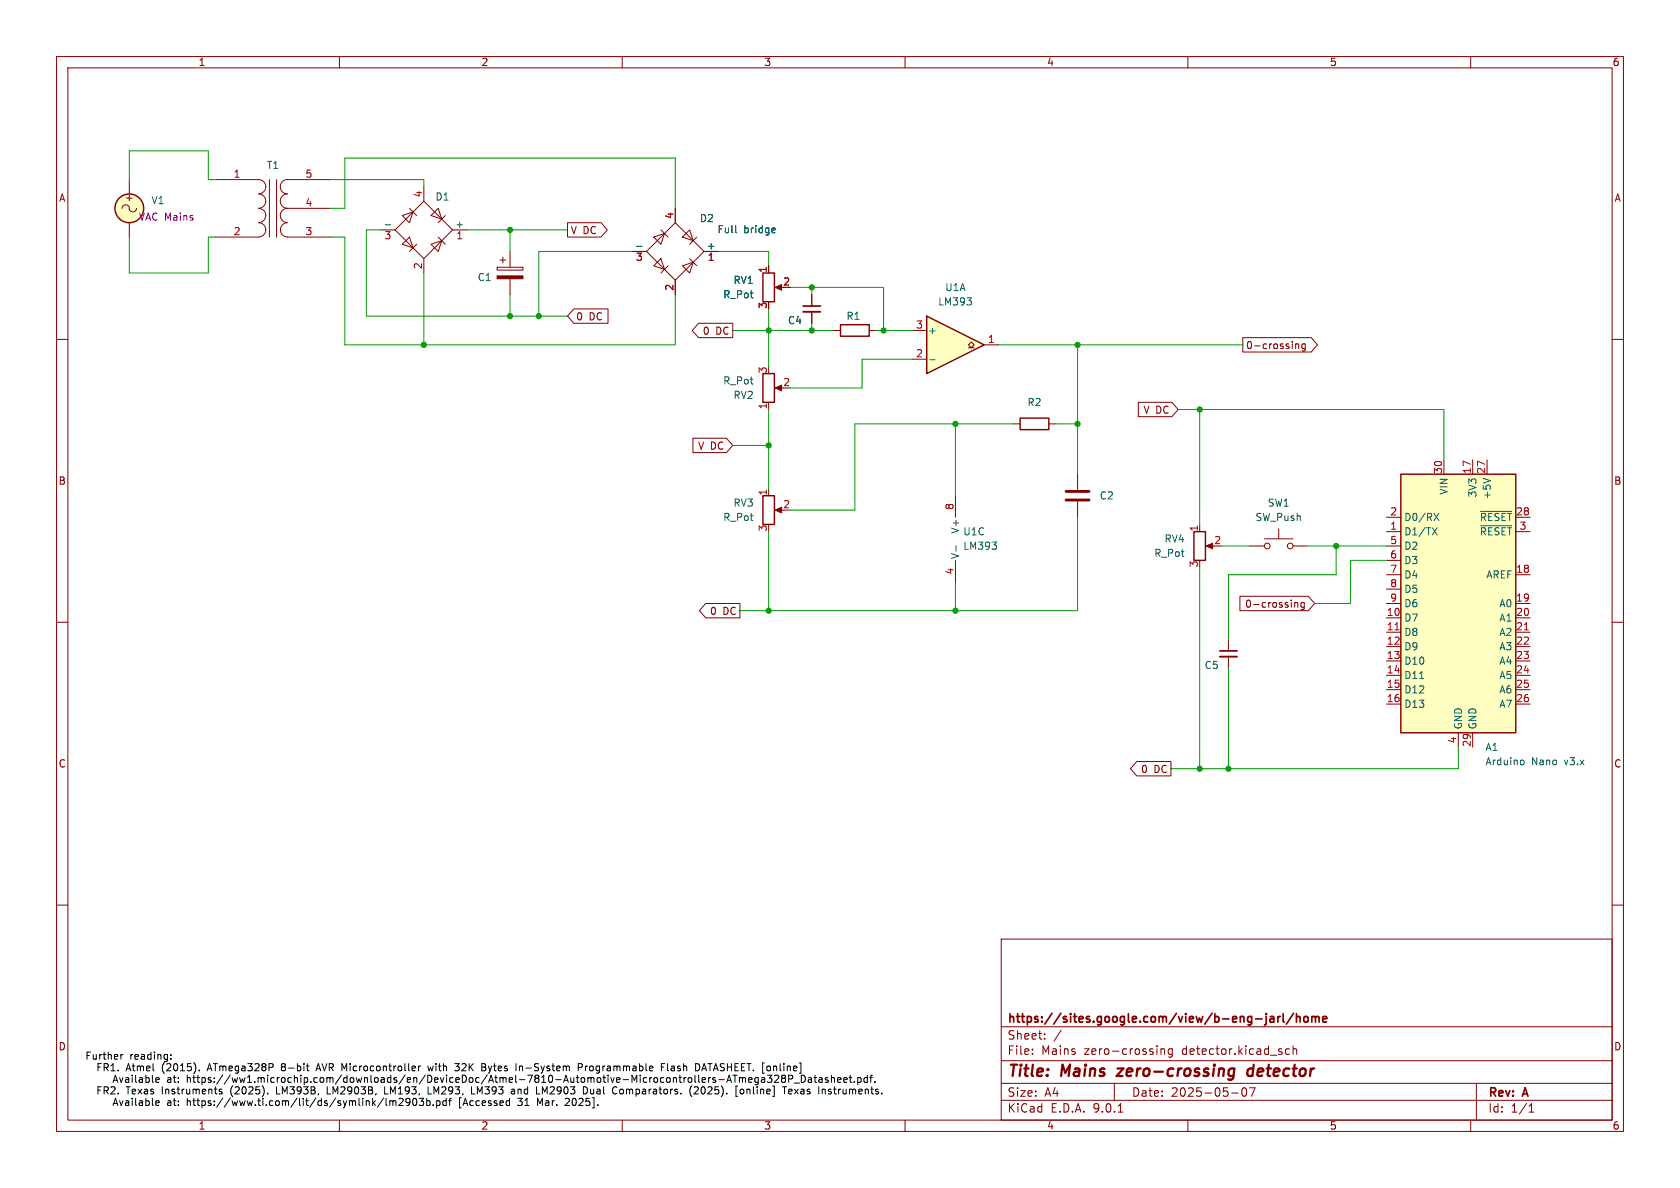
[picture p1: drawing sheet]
<svg xmlns="http://www.w3.org/2000/svg" width="297mm" height="210mm" viewBox="0 0 297 210" stroke-linecap="round" stroke-linejoin="round" font-family="sans-serif">
<g fill="none" stroke="#840000" stroke-width=".18">
<path d="M10 10h277v190h-277zM12 12h273v186h-273zM60 10v2M110 10v2M160 10v2M210 10v2M260 10v2M21.6 36.8a.67 .67 0 0 1 .8-.6 .67 .67 0 0 1 .5 .8 .63 .63 0 0 0 .7 .5 .63 .63 0 0 0 .5-.7M22.9 31.8v2.5M22.9 39.4v2.5M38.1 31.8h7.6a1.26 1.26 0 0 1 1.3 1.2 1.26 1.26 0 0 1-1.3 1.3M45.7 34.3a1.26 1.26 0 0 1 1.3 1.3 1.26 1.26 0 0 1-1.3 1.2 1.27 1.27 0 0 1 1.3 1.3 1.27 1.27 0 0 1-1.3 1.3"/>
<path d="M45.7 39.4a1.26 1.26 0 0 1 1.3 1.2 1.26 1.26 0 0 1-1.3 1.3h-7.6M47.6 31.8v10.1M48.9 31.8v10.1M50.8 34.3a1.25 1.25 0 0 0-1.2 1.2 1.25 1.25 0 0 0 1.2 1.3M50.8 36.8a1.25 1.25 0 0 0-1.2 1.3 1.25 1.25 0 0 0 1.2 1.2M50.8 36.8h7.6M50.8 39.4a1.26 1.26 0 0 0-1.2 1.2 1.26 1.26 0 0 0 1.2 1.3M58.4 31.8h-7.6a1.25 1.25 0 0 0-1.2 1.2 1.25 1.25 0 0 0 1.2 1.3M71.1 38.1l1.9-.6-.6 1.9zM72.4 36.8l1.3 1.3M74.9 35.6l5.1 5-5.1 5.1-5.1-5.1zM74.9 33v2.6"/>
<path d="M77.5 36.8l.6 1.9-1.9-.6zM78.7 38.1l-1.2 1.3M119.4 39.4l5.1 5.1-5.1 5-5.1-5zM119.4 36.8v2.6M50.8 41.9h7.6M67.3 40.6h2.5M72.4 41.9l.6 1.9-1.9-.6zM73.7 43.2l-1.3 1.3M74.9 45.7v2.6M76.2 43.2l1.9-.7-.6 2zM77.5 41.9l1.2 1.3M80 40.6h2.5"/>
<path d="M87.9 47.2h4.6v.6h-4.6zM88.4 46h1M88.9 45.5v1M90.2 44.5v2.7M90.2 49.3v2.8M111.8 44.5h2.5M115.6 41.9l1.9-.6-.7 1.9zM115.6 47l1.2-1.3 .7 1.9zM116.8 40.6l1.3 1.3M118.1 47l-1.3 1.3M119.4 49.5v2.6M120.6 41.9l1.3-1.3 .7 1.9z"/>
<path d="M120.6 47l2-.6-.7 1.9zM121.9 45.7l1.3 1.3M123.2 41.9l-1.3 1.3M124.5 44.5h2.5M135.9 47v1.3M137.4 50.8h1M143.5 52.1v2M143.5 55.1v2.1M147.3 58.4h1.3M153.7 58.4h1.2M10 60h2M135.9 71.1v1.3"/>
<path d="M137.4 68.6h1M285 60h2M135.9 86.4v1.2M137.4 90.2h1M168.9 87.6v3.8M168.9 99.1v3.8M10 110h2M217.2 113v2.1M217.2 116.1v2M285 110h2M10 160h2M177 166h108v32h-108z"/>
<path d="M285 160h2M60 198v2M110 198v2M160 198v2M177 194.5h108M177 191.5h108M177 187.5h108M177 181.5h108M182.5 186.3v.1M182.5 185.5v.1M184.7 183.6v.1M184.7 182.8v.1"/>
<path d="M187.6 182.1l-1.3 2M197 191.5v3M197.7 196.6h.8M205.2 185.4v1M205.2 185.5l.3-.1 .3 .1 .1 .9M207.2 185.5l-.4-.1-.3 .3v.4l.2 .2h.5M207.2 185.4v1.2l-.2 .3-.4-.1M210 198v2M217.7 193.2h1.2M219.7 192.4l.2-.1a.81 .81 0 0 1 .6 .6 .81 .81 0 0 1-.3 .8l-.2 .1a.81 .81 0 0 1-.3-1.4zM220.9 192.3h1l-.7 1.5M228 185.5l-.5-.1-.3 .3v.4l.2 .2h.6"/>
<path d="M228.6 185.5l.2-.1 .4 .1v.9M228.6 184.9v1.5M260 198v2M261 191.5v6.5M270.3 196.6h.9M270.3 195.5l.4-.4v1.5"/>
</g>
<path d="M198.6 188.9l-1.2 1.3h1M217.7 188.9l.5 .1M218.1 190.1l-.6 .1M218.2 188.9l-.2 1.6-.2 .3M221.6 189a.66 .66 0 0 0-1 .3l-.1 .5 .1 .3 .2 .1 .6-.1M221.6 188.2l-.2 2" fill="none" stroke="#840000" stroke-width=".4"/>
<g fill="none" stroke="#840000" stroke-width=".3">
<path d="M142 54.1h3M215.6 115.1h3.1M224.6 179.8h.5l.1 .9M225.9 179.7v1M226.3 179.7l-.2 .1-.2 .2M226.8 179.2v1.3l.3 .2M228.7 179.1l-1.3 1.9M229.2 179.8l.2-.1 .4 .1v.9M229.2 179.2v1.5M230.6 179.8l.4-.1 .3 .3v.4l-.3 .3-.4-.1-.1-.2v-.4zM231.9 179.8l.4-.1 .3 .2M231.9 179.7v1"/>
<path d="M232.6 179.9l.2-.2 .3 .1 .1 .9M232.6 179.9v.8M225.2 180l-.5 .1a.29 .29 0 0 0-.2 .3 .29 .29 0 0 0 .2 .3l.5-.1M233.8 180.2l.8-.2-.1-.2-.4-.1-.3 .2 .1 .7h.6"/>
</g>
<g fill="none" stroke="#840000" stroke-width=".25">
<path d="M134.9 48.3h2v5h-2zM148.6 57.4h5.1v2h-5.1zM134.9 66h2v5.1h-2zM134.9 87.6h2v5.1h-2z"/>
<circle cx="22.9" cy="36.8" r="2.54"/>
</g>
<g fill="#840000" stroke="#840000" stroke-width=".18">
<path d="M137 90.2l1.2-.5v1z"/>
<path d="M137 50.8l1.2-.5v1z"/>
<path d="M137 68.6l1.2-.5v1z"/>
<path d="M87.9 48.8h4.6v.5h-4.6z"/>
</g>
<path d="M68.1 39.7h1M112.5 43.5h1M130.1 41l.1 .1M136.9 40.3l.2 .3-.6 .1M137 41.1h-.1M169 96.5v.9M175.4 95.8h.8l-.5 .5M176.1 96.4v.6" fill="none" stroke="#006464" stroke-width=".18"/>
<path d="M142 55.1h3M215.6 116.1h3.1" fill="none" stroke="#840000" stroke-width=".33"/>
<circle cx="22.9" cy="36.8" r="2.54" fill="#ffffc2" stroke="#ffffc2" stroke-width=".18"/>
<path d="M247.6 83.8h20.4v45.7h-20.4z" fill="#ffffc2"/>
<path d="M247.6 83.8h20.4v45.7h-20.4z" fill="none" stroke="#840000" stroke-width=".25"/>
<g fill="none" stroke="#840000" stroke-width=".18">
<path d="M245.1 91.4h2.5M245.1 94h2.5M245.1 96.5h2.5M245.1 99.1h2.5M255.3 81.3v2.5M260.3 81.3v2.5M262.9 81.3v2.5M268 91.4h2.5M268 94h2.5M245.1 101.6h2.5M245.1 104.1h2.5M245.1 106.7h2.5"/>
<path d="M245.1 109.2h2.5M245.1 111.8h2.5M245.1 114.3h2.5M245.1 116.8h2.5M245.1 119.4h2.5M268 101.6h2.5M268 106.7h2.5M268 109.2h2.5M268 111.8h2.5M268 114.3h2.5M268 116.8h2.5M268 119.4h2.5"/>
<path d="M245.1 121.9h2.5M245.1 124.5h2.5M257.8 129.5v2.6M260.3 129.5v2.6M268 121.9h2.5M268 124.5h2.5"/>
</g>
<path d="M253.2 93.3l.9 1.3M253.5 90.7l.9 1.3M254.1 93.3l-.9 1.3M254.4 90.7l-.9 1.3M261.7 90.4h5.5M261.7 92.9h5.5M262.2 84.5l1.3 .5M251 120h.7M269 134.4h.3l.1 .2v.5l-.4 .1" fill="none" stroke="#006464" stroke-width=".18"/>
<path d="M246.6 111.3h.7M269.5 111.3h.7" fill="none" stroke="#a90000" stroke-width=".18"/>
<path d="M163.8 55.9l10.2 5.1-10.2 5z" fill="#ffffc2"/>
<path d="M163.8 55.9l10.2 5.1-10.2 5zM180.3 73.9h5.1v2h-5.1zM211.1 94h2v5.1h-2z" fill="none" stroke="#840000" stroke-width=".25"/>
<g fill="none" stroke="#840000" stroke-width=".18">
<path d="M100.3 39.4h6l1.1 1.2-1.1 1.3h-6zM119.4 36.8v2.6M101.4 54.6h6.1v2.6h-6.1l-1.1-1.3zM111.8 44.5h2.5M119.4 49.5v2.6M123.5 57.1h6v2.6h-6l-1.1-1.3zM124.5 44.5h2.5M135.9 47v1.3M143.5 52.1v2M143.5 55.1v2.1M161.3 58.4h2.5M219.7 59.7h12.1l1.1 1.3-1.1 1.2h-12.1z"/>
<path d="M122.5 77.5h5.9l1.1 1.2-1.1 1.3h-5.9zM161.3 63.5h2.5M171.2 61.5h.5l-.5-.5 .5-.5 .5 .5-.5 .5h.5M174 61h2.5M179.1 74.9h1.2M185.4 74.9h1.3M201.2 71.1h6l1.1 1.3-1.1 1.3h-6zM229.1 60.8v.8M229.1 60.9l.1-.1h.3l.1 .8M230.7 60.8h-.3l-.3 .2 .2 .6h.4M230.7 60.8v1l-.2 .3-.3-.1M190.5 83.8v2.8"/>
<path d="M190.5 88.6v2.8M212.1 92.7v1.3M213.6 96.5h1M221 96.5h2.5M223.5 95.3h5.1M226.1 93.5v1.8M228.6 96.5h2.5M124.8 106.7h6v2.5h-6l-1.2-1.2zM219.2 105.4h12.1l1.1 1.3-1.1 1.3h-12.1zM228.9 106.5v.9M228.9 106.6l.2-.1 .3 .1v.8M230.6 106.6l-.4-.1-.2 .2 .1 .6h.5"/>
<path d="M230.6 106.5v1l-.3 .3-.3-.1M201 134.6h6v2.6h-6l-1.2-1.3z"/>
<circle cx="224" cy="96.5" r=".51"/>
<circle cx="228.1" cy="96.5" r=".51"/>
</g>
<path d="M112.5 43.5h1M130.1 41l.1 .1M136.9 40.3l.2 .3-.6 .1M137 41.1h-.1M170.9 52.6h.8l-.4 .5M171.7 53.3v.5M164.4 63.6h.9" fill="none" stroke="#006464" stroke-width=".18"/>
<path d="M188.5 86.9h4M188.5 88.4h4" fill="none" stroke="#840000" stroke-width=".51"/>
<path d="M213.2 96.5l1.2-.5v1z" fill="#840000" stroke="#840000" stroke-width=".18"/>
<g fill="none" stroke="#009600" stroke-width=".18">
<path d="M22.9 31.8v-5.1h13.9v5.1h1.3M58.4 36.8h2.6v-8.9h58.4v8.9M58.4 31.8h16.5v1.2M22.9 41.9v6.4h13.9v-6.4h1.3M58.4 41.9h2.6v19.1h58.4v-8.9M67.3 40.6h-2.5v15.3h35.5M74.9 48.3v12.7M82.5 40.6h17.8M90.2 40.6v3.9M90.2 52.1v3.8M111.8 44.5h-16.6v11.4M127 44.5h8.9v2.5"/>
<path d="M129.5 58.4h17.8M135.9 54.6v10.2M139.7 50.8h16.5v7.6M143.5 50.8v1.3M143.5 57.2v1.2M154.9 58.4h6.4M129.5 78.7h6.4M135.9 72.4v14M161.3 63.5h-8.9v5.1h-12.7M168.9 74.9v12.7M176.5 61h43.2M179.1 74.9h-28v15.3h-11.4"/>
<path d="M186.7 74.9h3.8M190.5 61v22.8M208.3 72.4h47v8.9M212.1 72.4v20.3M135.9 94v14M190.5 91.4v16.6h-59.7M215.9 96.5h5.1M231.1 96.5h14M236.2 96.5v5.1h-19v11.4M245.1 99.1h-6.3v7.6h-6.4M168.9 102.9v5.1M212.1 100.3v35.6"/>
<path d="M217.2 118.1v17.8M257.8 132.1v3.8h-50.8"/>
</g>
<g fill="none" stroke="#000" stroke-width=".18">
<path d="M21.4 186.4v.8M21.7 186.4l-.3 .2M22.7 190.6l.1 .7M22.7 194.6l.1 .8M22.8 191.3h-.2M22.8 190.8l-.2 .1M22.8 195.4h-.2M22.8 194.9h-.2M23.4 190.5v.8M23.4 194.6v.8M24 190.1v1.1l.2 .1M24 194.2v1l.2 .2"/>
<path d="M24.6 190.6h.5l.1 .7M24.6 194.6h.5l.1 .8M25.2 190.8l-.4 .1-.2 .1 .2 .3h.4M25.2 194.9h-.4l-.2 .2 .2 .3h.4M25.8 190.6l.4-.1 .2 .2-.1 .6h-.5M25.8 190.1v1.2M25.8 194.2v1.2M25.8 194.6h.4l.2 .2-.1 .6h-.5M26.9 190.1v1.1l.2 .1M26.9 194.2v1l.2 .2M27.5 190.9l.6-.1v-.2l-.4-.1-.2 .2 .1 .6h.5M27.5 195l.6-.1v-.3h-.4l-.2 .2 .1 .6h.5"/>
<path d="M30.2 187.1v.1M30.2 186.5v.1M35.2 189.2v.1M36.7 188.9h.6M37 188l-.4 1.3M38.8 192.9l.5 .2-.1 .2-.3 .1M40.8 192.5v.5l.1 .5M48.9 192.1v1.3h.6M50 188.6l-.2 .1-.1 .4 .2 .1 .3 .1M50 188.6h.2M50.2 188h-.2l-.3 .3 .3 .3M55.8 189.3l.5-1.3 .4 1.3"/>
<path d="M56 188.9h.6M57.8 192.1v1.3h.6M68 192.1v1.3h.6M68.9 194.7l.4-.1 .2 .2M68.9 194.6v.8M69.5 194.8l.1-.2h.3l.1 .8M69.5 194.8v.6M71.3 194.5l-.8 .9h.8M71.8 194.4v.3l.2 .2h.2l.3-.2M72.5 194.4a.84 .84 0 0 1-.4 1h-.2M73 194.4v.5l.1 .4 .2 .1 .3-.2v-.8M74 188.4v.9"/>
<path d="M74.4 188.4l-.4 .3M74.9 194.2l-.4 .4 .3 .2v.5l-.1 .1-.6-.1M75.4 194.6h.4l.2 .2-.1 .6h-.5M75.4 194.2v1.2M75.6 188.4l.3 .9 .2-.6 .2 .6 .3-.9M75.7 192.1v1.3h.6M76.6 195.3v.1M77.2 194.6h.4l.2 .2-.1 .6h-.5M77.2 194.6v1.3M78.9 194.6h-.4l-.2 .2 .1 .6h.5M78.9 194.2v1.2M79.3 194.6h.5"/>
<path d="M79.5 194.3v1.1M80.4 188h.8l-.4 .5 .3 .1 .1 .5-.3 .2h-.3M83.4 193.4h.6M84.8 193l-.4-.9v1.3M86.3 188.4l.3 .9-.3 .4M90 194.6h.1M90.1 194.2v1.2M90.1 195.4h-.1M90.9 192.6l.1 .8M91 193.3l-.1 .1M91 192.8l-.1 .1M91.6 192.5v.9"/>
<path d="M91.6 192.6v.1M91.9 188.5h.4l.1 .8M95.5 195.1l-.5-.9v1.2M96.7 192.1l-.4 .9-.4-.9v1.3M100.6 194.7l-.7 .7h.8M102.2 188.7l.6-.1 .2-.2-.1-.3-.7-.1v1.3M103.5 188.4v.9M103.8 192.4v.7M103.9 188.4l-.4 .3M104.4 192.5l.1 .8 .3 .1 .2-.1M109.7 192.6l-.2 .5 .3 .3 .3-.1 .1-.2-.1-.5M116.9 188.6h.5"/>
<path d="M117.5 188h-.6v1.3M118 188v1.1l.2 .2M119 188.4l-.3 .1M119.1 188.8h-.3l-.2 .2 .1 .2 .4 .1M121.9 193l.4 .9M122 192.5l-.1 .3M123.5 192.5l-.8 .9h.8M123.9 192.6l.2 .7M124.1 189.3l.4-1.3 .4 1.3M124.2 188.9h.6M130.7 190.5v.8M130.9 192.7l.2-.2 .3 .2 .1 .4-.1 .2-.3 .1-.2-.1z"/>
<path d="M130.9 190.5l-.2 .1M131.1 190.5l.2 .2M131.3 190.7v.6M131.4 190.5l-.1 .2M131.6 190.5l.2 .2v.6M132 192.5v.9M132.4 192.5l-.4 .2M132.5 190.5l-.2 .2v.5l.2 .1h.4M132.8 190.5l.2 .3-.7 .1M133.7 190.5l-.3 .2v.4l.3 .2h.3M133.9 190.5l.1 .1M134 190.5v1l-.2 .3-.3-.1"/>
<path d="M134.8 190.5l-.2 .1M135 190.5l.2 .2v.6M135.2 190.8l-.4 .1-.2 .1 .2 .3h.4M136.5 190.1l-.5 .5 .4 .1v.5l-.2 .1-.5-.1M137.7 190.4l-.8 .9h.8M138.2 190.5l.2 .1M138.4 190.6l-.2 .3v.3l.2 .1h.4l.1-.2v-.2l-.3-.3M138.4 190.6h.2M138.8 190.5l-.2 .1M139.4 193l.6-.2v-.2l-.4-.1-.2 .2 .1 .6h.5M139.4 190.1v1.2M140.1 190.5l-.2 .2h-.5"/>
<path d="M140.4 191.5h1M140.5 192.5l.6 .9M141.1 192.5l-.6 .9M141.7 190.1v1.2l.6-.1 .1-.4-.1-.4M143.1 190.5l-.2 .1M143.3 190.5l.2 .2v.6M143.5 190.8l-.4 .1-.2 .1 .2 .3h.4M143.9 190.5h.5M144.1 190.1v1.1l.3 .1M144.8 190.6h.5l.1 .7M145.4 190.8l-.5 .1-.2 .1 .2 .3h.5M146.4 190.6l-.3-.1-.2 .2 .1 .2 .4 .1v.3h-.5"/>
<path d="M146.9 193v.3M147 190.6l.2-.1 .3 .1v.7M147 190.1v1.2M147.3 192.5h.5M147.5 192.1l.1 1.2M148.1 190.9l.6-.1-.1-.2-.3-.1-.2 .2v.6h.5M149.2 190.9l.6-.1-.1-.2-.4-.1-.1 .2v.6h.5M150.1 190.5h.5M150.3 190.1v1.1l.3 .1M151 191.2v.1M151.6 190.6l.4-.1 .2 .2-.1 .6h-.5M151.6 190.5v1.3"/>
<path d="M153.3 190.6l-.3-.1-.3 .2 .1 .6h.5M153.3 190.1v1.2M153.8 190.5h.4M154.2 190.1l-.3 .1v1.1M154.7 191.2v.1"/>
</g>
<g fill="#009600" stroke="#009600" stroke-width=".18">
<circle cx="168.9" cy="74.9" r=".46"/>
<circle cx="190.5" cy="61" r=".46"/>
<circle cx="135.9" cy="108" r=".46"/>
<circle cx="156.2" cy="58.4" r=".46"/>
<circle cx="168.9" cy="108" r=".46"/>
<circle cx="135.9" cy="78.7" r=".46"/>
<circle cx="143.5" cy="58.4" r=".46"/>
<circle cx="135.9" cy="58.4" r=".46"/>
<circle cx="90.2" cy="40.6" r=".46"/>
<circle cx="74.9" cy="61" r=".46"/>
<circle cx="236.2" cy="96.5" r=".46"/>
<circle cx="217.2" cy="135.9" r=".46"/>
<circle cx="190.5" cy="74.9" r=".46"/>
<circle cx="212.1" cy="72.4" r=".46"/>
<circle cx="212.1" cy="135.9" r=".46"/>
<circle cx="143.5" cy="50.8" r=".46"/>
<circle cx="95.2" cy="55.9" r=".46"/>
<circle cx="90.2" cy="55.9" r=".46"/>
</g>
<g font-size="2.8" fill="#840000">
<text x="178" y="190.9">Title:</text>
<text x="187.7" y="190.9">Mains</text>
<text x="198.5" y="190.9">zero-crossing</text>
<text x="222.2" y="190.9">detector</text>
</g>
<g font-size="2.1" fill="#840000">
<text x="178" y="184">Sheet:</text>
<text x="178" y="181.2">https://sites.google.com/view/b-eng-jarl/home</text>
<text x="178" y="186.7">File:</text>
<text x="184.1" y="186.7">Mains</text>
<text x="191.7" y="186.7">zero-crossing</text>
<text x="209.1" y="186.7">detector.kicad_sch</text>
<text x="178" y="196.9">KiCad</text>
<text x="178" y="194.1">Size:</text>
<text x="184.7" y="194.1">A4</text>
<text x="185.7" y="196.9">E.D.A.</text>
<text x="193.3" y="196.9">9.0.1</text>
<text x="200" y="194.1">Date:</text>
<text x="207" y="194.1">2025-05-07</text>
<text x="263" y="194.3">Rev:</text>
<text x="263" y="196.9">Id:</text>
<text x="267.1" y="196.9">1/1</text>
<text x="269.4" y="194.3">A</text>
</g>
<g font-size="1.8" fill="#840000">
<text x="35" y="11.9">1</text>
<text x="85" y="11.9">2</text>
<text x="135" y="11.9">3</text>
<text x="185" y="11.9">4</text>
<text x="235" y="11.9">5</text>
<text x="285" y="11.9">6</text>
<text x="10.3" y="35.9">A</text>
<text x="22" y="35.8">+</text>
<text x="285.3" y="35.9">A</text>
<text x="100.8" y="41.6">V DC</text>
<text x="101.8" y="56.8">0</text>
<text x="104.1" y="56.8">DC</text>
<text x="124.1" y="59.4">0</text>
<text x="126.5" y="59.4">DC</text>
<text x="220.2" y="61.9">0-crossing</text>
<text x="202.1" y="73.3">V DC</text>
<text x="123.3" y="79.7">V DC</text>
<text x="10.3" y="85.9">B</text>
<text x="285.3" y="85.9">B</text>
<text x="220" y="107.6">0-crossing</text>
<text x="125.4" y="108.9">0</text>
<text x="127.8" y="108.9">DC</text>
<text x="10.3" y="135.9">C</text>
<text x="201.6" y="136.8">0</text>
<text x="204" y="136.8">DC</text>
<text x="285.3" y="135.9">C</text>
<text x="10.3" y="185.9">D</text>
<text x="285.3" y="185.9">D</text>
<text x="35" y="199.9">1</text>
<text x="85" y="199.9">2</text>
<text x="135" y="199.9">3</text>
<text x="185" y="199.9">4</text>
<text x="235" y="199.9">5</text>
<text x="285" y="199.9">6</text>
</g>
<g font-size="1.8" fill="#a90000">
<text x="41.2" y="31.5">1</text>
<text x="53.9" y="31.5">5</text>
<text x="74.7" y="35" transform="rotate(-90 74.7 35)">4</text>
<text x="41.2" y="41.7">2</text>
<text x="53.9" y="36.6">4</text>
<text x="53.9" y="41.7">3</text>
<text x="119.1" y="38.8" transform="rotate(-90 119.1 38.8)">4</text>
<text x="67.9" y="42.6">3</text>
<text x="74.7" y="47.7" transform="rotate(-90 74.7 47.7)">2</text>
<text x="80.6" y="42.6">1</text>
<text x="112.3" y="46.4">3</text>
<text x="125" y="46.4">1</text>
<text x="119.1" y="51.5" transform="rotate(-90 119.1 51.5)">2</text>
<text x="135.6" y="48.3" transform="rotate(-90 135.6 48.3)">1</text>
<text x="138.4" y="50.5">2</text>
<text x="135.6" y="54.7" transform="rotate(-90 135.6 54.7)">3</text>
<text x="161.9" y="58.2">3</text>
<text x="161.9" y="63.2">2</text>
<text x="174.6" y="60.7">1</text>
<text x="135.6" y="66.1" transform="rotate(-90 135.6 66.1)">3</text>
<text x="138.4" y="68.3">2</text>
<text x="135.6" y="72.5" transform="rotate(-90 135.6 72.5)">1</text>
<text x="255" y="83.9" transform="rotate(-90 255 83.9)">30</text>
<text x="260.1" y="83.9" transform="rotate(-90 260.1 83.9)">17</text>
<text x="262.6" y="83.9" transform="rotate(-90 262.6 83.9)">27</text>
<text x="135.6" y="87.7" transform="rotate(-90 135.6 87.7)">1</text>
<text x="138.4" y="89.9">2</text>
<text x="135.6" y="94.1" transform="rotate(-90 135.6 94.1)">3</text>
<text x="168.7" y="90.2" transform="rotate(-90 168.7 90.2)">8</text>
<text x="211.8" y="94.1" transform="rotate(-90 211.8 94.1)">1</text>
<text x="245.7" y="91.2">2</text>
<text x="245.7" y="93.7">1</text>
<text x="267.9" y="91.2">28</text>
<text x="268.5" y="93.7">3</text>
<text x="168.7" y="101.7" transform="rotate(-90 168.7 101.7)">4</text>
<text x="211.8" y="100.4" transform="rotate(-90 211.8 100.4)">3</text>
<text x="214.6" y="96.3">2</text>
<text x="245.7" y="96.3">5</text>
<text x="245.7" y="98.8">6</text>
<text x="245.7" y="101.3">7</text>
<text x="267.9" y="101.3">18</text>
<text x="245.7" y="103.9">8</text>
<text x="245.7" y="106.4">9</text>
<text x="267.9" y="106.4">19</text>
<text x="245.1" y="109">10</text>
<text x="245.1" y="111.5">11</text>
<text x="267.9" y="109">20</text>
<text x="267.9" y="111.5">21</text>
<text x="245.1" y="114">12</text>
<text x="245.1" y="116.6">13</text>
<text x="245.1" y="119.1">14</text>
<text x="267.9" y="114">22</text>
<text x="267.9" y="116.6">23</text>
<text x="267.9" y="119.1">24</text>
<text x="245.1" y="121.7">15</text>
<text x="245.1" y="124.2">16</text>
<text x="267.9" y="121.7">25</text>
<text x="267.9" y="124.2">26</text>
<text x="257.6" y="131.5" transform="rotate(-90 257.6 131.5)">4</text>
<text x="260.1" y="132.1" transform="rotate(-90 260.1 132.1)">29</text>
</g>
<g font-size="1.8" fill="#006464">
<text x="47.1" y="30.1">T1</text>
<text x="76.9" y="35.7">D1</text>
<text x="26.7" y="36.3">V1</text>
<text x="80.4" y="40.4">+</text>
<text x="123.6" y="39.5">D2</text>
<text x="126.7" y="41.4">Full</text>
<text x="131.5" y="41.4">bridge</text>
<text x="124.8" y="44.2">+</text>
<text x="84.3" y="49.9">C1</text>
<text x="127.8" y="52.9">R_Pot</text>
<text x="129.6" y="50.4">RV1</text>
<text x="167" y="51.7">U1A</text>
<text x="139.2" y="57.5">C4</text>
<text x="149.5" y="56.7">R1</text>
<text x="164" y="59.3">+</text>
<text x="165.8" y="54.2">LM393</text>
<text x="127.8" y="68.2">R_Pot</text>
<text x="129.6" y="70.7">RV2</text>
<text x="181.5" y="72">R2</text>
<text x="129.6" y="89.8">RV3</text>
<text x="194.3" y="88.5">C2</text>
<text x="224" y="89.8">SW1</text>
<text x="256.1" y="87.6" transform="rotate(-90 256.1 87.6)">VIN</text>
<text x="261.2" y="88" transform="rotate(-90 261.2 88)">3V3</text>
<text x="263.8" y="88.4" transform="rotate(-90 263.8 88.4)">+5V</text>
<text x="127.8" y="92.3">R_Pot</text>
<text x="169.8" y="94.4" transform="rotate(-90 169.8 94.4)">V+</text>
<text x="170.2" y="94.8">U1C</text>
<text x="221.8" y="92.3">SW_Push</text>
<text x="248.2" y="92.3">D0/RX</text>
<text x="248.2" y="94.8">D1/TX</text>
<text x="261.5" y="92.3">~{RESET}</text>
<text x="261.5" y="94.8">~{RESET}</text>
<text x="169.8" y="98.9" transform="rotate(-90 169.8 98.9)">V-</text>
<text x="170.2" y="97.4">LM393</text>
<text x="204" y="98.7">R_Pot</text>
<text x="205.8" y="96.1">RV4</text>
<text x="248.2" y="97.4">D2</text>
<text x="248.2" y="99.9">D3</text>
<text x="248.2" y="102.5">D4</text>
<text x="248.2" y="105">D5</text>
<text x="248.2" y="107.5">D6</text>
<text x="262.7" y="102.5">AREF</text>
<text x="265" y="107.5">A0</text>
<text x="248.2" y="110.1">D7</text>
<text x="248.2" y="112.6">D8</text>
<text x="265" y="110.1">A1</text>
<text x="265" y="112.6">A2</text>
<text x="212.9" y="118.5">C5</text>
<text x="248.2" y="115.2">D9</text>
<text x="248.2" y="117.7">D10</text>
<text x="265" y="115.2">A3</text>
<text x="265" y="117.7">A4</text>
<text x="248.2" y="120.2">D11</text>
<text x="248.2" y="122.8">D12</text>
<text x="248.2" y="125.3">D13</text>
<text x="265" y="120.2">A5</text>
<text x="265" y="122.8">A6</text>
<text x="265" y="125.3">A7</text>
<text x="258.7" y="129" transform="rotate(-90 258.7 129)">GND</text>
<text x="261.2" y="129" transform="rotate(-90 261.2 129)">GND</text>
<text x="262.5" y="132.9">A1</text>
<text x="262.5" y="135.5">Arduino</text>
<text x="270.7" y="135.5">Nano</text>
<text x="276.7" y="135.5">v3.x</text>
</g>
<text font-size="1.8" fill="#840084" x="24.5" y="39.2">VAC Mains</text>
<g font-size="1.8">
<text x="15" y="187.5">Further</text>
<text x="15" y="191.6">Available</text>
<text x="17.3" y="189.6">FR1.</text>
<text x="22.7" y="189.6">Atmel</text>
<text x="22.9" y="187.5">reading:</text>
<text x="29.1" y="189.6">(2015).</text>
<text x="29.5" y="191.6">at:</text>
<text x="33.1" y="191.6">https://ww1.microchip.com/downloads/en/DeviceDoc/Atmel-7810-Automotive-Microcontrollers-ATmega328P_Datasheet.pdf.</text>
<text x="37.4" y="189.6">ATmega328P</text>
<text x="50.6" y="189.6">8-bit</text>
<text x="57" y="189.6">AVR Microcontroller</text>
<text x="77.2" y="189.6">with</text>
<text x="82.2" y="189.6">32K</text>
<text x="87" y="189.6">Bytes</text>
<text x="93.3" y="189.6">In-System</text>
<text x="104.5" y="189.6">Programmable</text>
<text x="119.4" y="189.6">Flash</text>
<text x="125.6" y="189.6">DATASHEET. [online]</text>
<text x="15" y="195.7">Available</text>
<text x="17.3" y="193.7">FR2.</text>
<text x="22.7" y="193.7">Texas</text>
<text x="29.1" y="193.7">Instruments</text>
<text x="29.5" y="195.7">at:</text>
<text x="33.1" y="195.7">https://www.ti.com/lit/ds/symlink/lm2903b.pdf</text>
<text x="41.4" y="193.7">(2025).</text>
<text x="49.7" y="193.7">LM393B,</text>
<text x="58.9" y="193.7">LM2903B,</text>
<text x="69.2" y="193.7">LM193,</text>
<text x="77.1" y="193.7">LM293,</text>
<text x="81.4" y="195.7">[Accessed</text>
<text x="85" y="193.7">LM393</text>
<text x="92.1" y="195.7">31</text>
<text x="92.3" y="193.7">and</text>
<text x="95.6" y="195.7">Mar.</text>
<text x="96.9" y="193.7">LM2903</text>
<text x="100.8" y="195.7">2025].</text>
<text x="105.4" y="193.7">Dual</text>
<text x="110.8" y="193.7">Comparators.</text>
<text x="124.6" y="193.7">(2025).</text>
<text x="132.9" y="193.7">[online]</text>
<text x="141.6" y="193.7">Texas</text>
<text x="148" y="193.7">Instruments.</text>
</g>
</svg>
